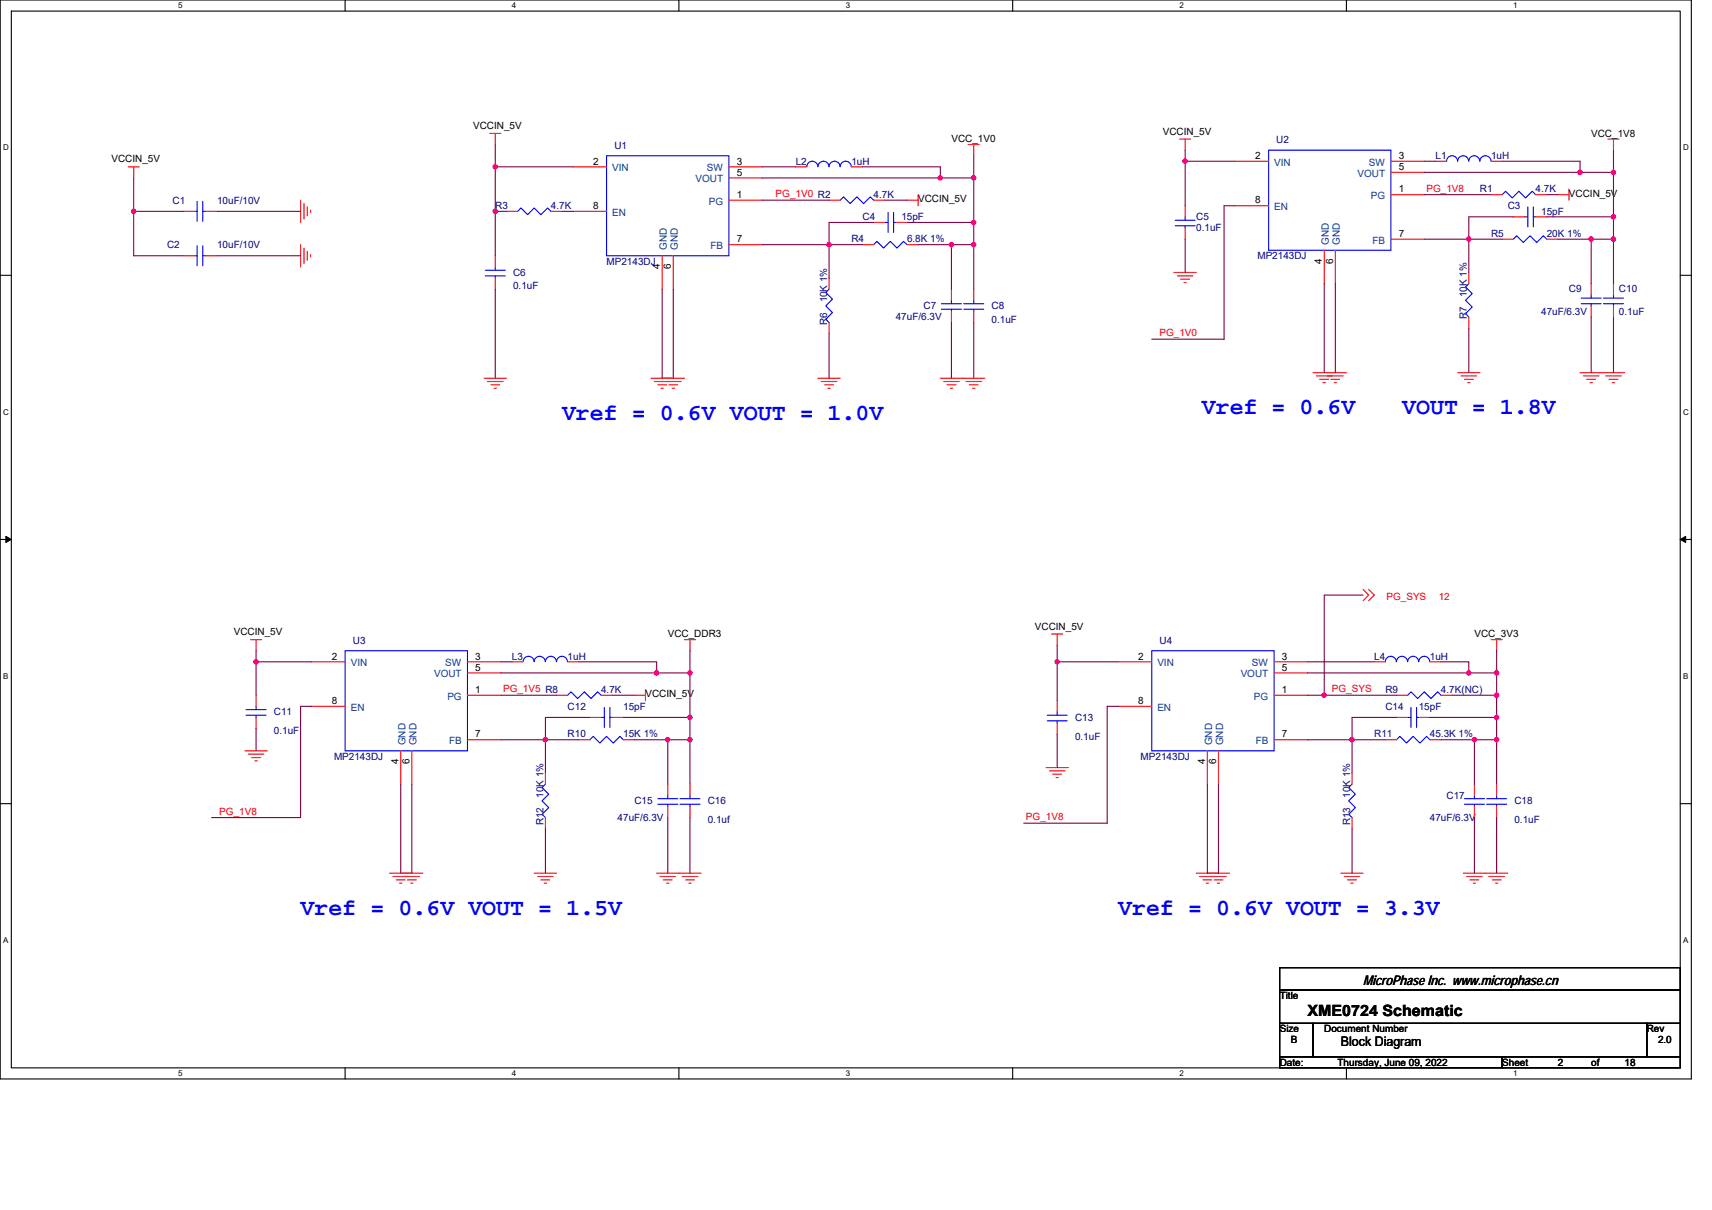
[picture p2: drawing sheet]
<svg xmlns="http://www.w3.org/2000/svg" width="297mm" height="210mm" viewBox="0 0 297 210" stroke-linecap="round" stroke-linejoin="round" font-family="sans-serif">
<path d="M0 0h293.5v187.2h-293.5zM2 1.9h289.5v183.4h-289.5z" fill="none" stroke="#000" stroke-width=".19"/>
<g fill="#fff">
<path d="M30.9 .2h.8v1.6h-.8z"/>
<path d="M30.9 185.5h.8v1.6h-.8z"/>
</g>
<path d="M59.9 0v1.9M59.9 185.3v1.9" fill="none" stroke="#000" stroke-width=".19"/>
<g fill="#fff">
<path d="M88.8 .2h.8v1.6h-.8z"/>
<path d="M88.8 185.5h.8v1.6h-.8z"/>
</g>
<path d="M117.8 0v1.9M117.8 185.3v1.9" fill="none" stroke="#000" stroke-width=".19"/>
<g fill="#fff">
<path d="M146.7 .2h.8v1.6h-.8z"/>
<path d="M146.7 185.5h.8v1.6h-.8z"/>
</g>
<path d="M175.7 0v1.9M175.7 185.3v1.9" fill="none" stroke="#000" stroke-width=".19"/>
<g fill="#fff">
<path d="M204.7 .2h.7v1.6h-.7z"/>
<path d="M204.7 185.5h.7v1.6h-.7z"/>
</g>
<path d="M233.6 0v1.9M233.6 185.3v1.9" fill="none" stroke="#000" stroke-width=".19"/>
<g fill="#fff">
<path d="M262.6 .2h.7v1.6h-.7z"/>
<path d="M262.6 185.5h.7v1.6h-.7z"/>
<path d="M.5 24.8h1v1.6h-1z"/>
<path d="M292 24.8h1v1.6h-1z"/>
<path d="M.5 70.7h1v1.5h-1z"/>
<path d="M292 70.7h1v1.5h-1z"/>
</g>
<path d="M0 47.8h2M291.5 47.8h2" fill="none" stroke="#000" stroke-width=".19"/>
<g fill="#fff">
<path d="M.5 116.5h.9v1.6h-.9z"/>
<path d="M292 116.5h.9v1.6h-.9z"/>
</g>
<path d="M0 93.6h2M291.5 93.6h2" fill="none" stroke="#000" stroke-width=".19"/>
<path d="M1 93.1l1 .5-1 .5zM291.5 93.6l1-.5v1z" fill="#000" stroke="#000" stroke-width=".17"/>
<g fill="#fff">
<path d="M.5 162.4h.9v1.5h-.9z"/>
<path d="M292 162.4h.9v1.5h-.9z"/>
</g>
<path d="M0 139.5h2M291.5 139.5h2M222 167.9h69.5v3.9h-69.5zM222 171.8h69.5v5.8h-69.5zM222 177.6h5.8v5.8h-5.8zM227.8 177.6h57.9v5.8h-57.9zM285.7 177.6h5.8v5.8h-5.8zM222 183.4h38.6v1.9h-38.6zM260.6 183.4h30.9v1.9h-30.9z" fill="none" stroke="#000" stroke-width=".19"/>
<g fill="none" stroke="#f00" stroke-width=".19">
<path d="M22.2 29h2M23.2 29v1.9M31.9 36.7h1.9M35.7 36.7h2M52.2 34.7v3.9M52.7 35.3v2.7M53.3 35.9v1.5M53.9 36.5v.4M85 23.2h1.9M85.9 23.2v1.9M87.9 36.7h1.9M95.6 36.7h1.9"/>
<path d="M99.5 29h5.7M99.5 36.7h5.7M126.5 34.7h5.8M126.5 29h5.8M126.5 30.9h5.8M138.1 29h1.9M143.8 34.7h2M147.7 29h1.9M151.6 34.7h1.9M151.6 38.6h1.9M155.4 38.6h2M157.4 34.7h1.9"/>
<path d="M159.3 33.8v1.9M168 25.1h1.9M168.9 25.1v1.9M204.7 24.1h1.9M205.6 24.1v2M205.6 39.6v1.9M205.6 35.7v1.9M214.3 28h5.8M214.3 35.7h5.8M241.3 33.8h5.8M241.3 28h5.8M241.3 29.9h5.8"/>
<path d="M249.1 28h1.9M258.7 33.8h1.9M258.7 28h1.9M262.6 37.6h1.9M266.4 37.6h2M266.4 33.8h2M270.3 33.8h1.9M272.2 32.8v1.9M279 24.1h1.9M279.9 24.1v2M31.9 44.4h1.9M35.7 44.4h2"/>
<path d="M52.2 42.5v3.8M52.7 43.1v2.6M53.3 43.6v1.6M53.9 44.2v.4M85.9 48.3v1.9M85.9 44.4v1.9M114.9 44.4v5.8M116.8 44.4v5.8M126.5 42.5h5.8M143.8 56v1.9M143.8 48.3v1.9M149.6 42.5h2"/>
<path d="M157.4 42.5h1.9M165.1 54v2M165.1 50.2v1.9M168.9 54v2M168.9 50.2v1.9M203.7 47.3h3.9M204.3 47.9h2.7M204.8 48.5h1.6M205.4 49h.4M229.8 43.4v5.8M231.7 43.4v5.8M241.3 41.5h5.8"/>
<path d="M254.8 55v1.9M254.8 47.3v1.9M260.6 41.5h2M268.4 41.5h1.9M276.1 53.1v1.9M276.1 49.2v2M279.9 53.1v1.9M279.9 49.2v2M84 65.6h3.9M84.6 66.2h2.7M85.2 66.8h1.5M85.7 67.4h.4"/>
<path d="M113 65.6h3.8M113.5 66.2h2.7M114.1 66.8h1.6M114.7 67.4h.4M114.9 65.6h3.9M115.5 66.2h2.7M116.1 66.8h1.5M116.6 67.4h.4M141.9 65.6h3.9M142.5 66.2h2.7M143.1 66.8h1.5M143.7 67.4h.3"/>
<path d="M163.1 65.6h7.8M163.7 66.2h2.7M164.3 66.8h1.6M164.9 67.4h.4M167.6 66.2h2.7M168.2 66.8h1.5M168.8 67.4h.3M227.8 64.7h3.9M228.4 65.2h2.7M229 65.8h1.5M229.5 66.4h.5M229.8 64.7h3.8"/>
<path d="M230.3 65.2h2.7M230.9 65.8h1.5M231.5 66.4h.4M252.9 64.7h3.9M253.5 65.2h2.7M254.1 65.8h1.5M254.7 66.4h.3M274.1 64.7h7.8M274.7 65.2h2.7M275.3 65.8h1.6M275.9 66.4h.4M278.6 65.2h2.7"/>
<path d="M279.2 65.8h1.5M279.8 66.4h.3M43.5 111h1.9M44.4 111v1.9M54.1 114.9h5.8M81.1 114.9h5.8M81.1 116.8h5.8M88.8 114.9h2M98.5 114.9h1.9M112 119.7v1.9M118.8 111h1.9M119.7 111v1.9"/>
<path d="M182.5 110h1.9M183.4 110v2M194 114.9h5.8M221.1 114.9h5.8M221.1 116.8h5.8M236.5 102.3l1 1-1 .9M237.5 102.3l.9 1-.9 .9M238.4 114.9h2M248.1 114.9h1.9M258.7 111h1.9M259.7 111v1.9M42.5 130.3h3.9"/>
<path d="M43.1 130.9h2.7M43.7 131.5h1.5M44.2 132h.4M44.4 124.5v1.9M44.4 120.7v1.9M54.1 122.6h5.8M69.5 130.3v5.8M71.5 130.3v5.8M81.1 120.6h5.8M81.1 128.4h5.8M94.6 134.2v1.9M96.6 120.6h1.9"/>
<path d="M100.4 128.4h1.9M102.3 124.5h2M104.3 120.6h1.9M106.2 124.5h1.9M108.1 128.4h2M110.1 120.6h1.9M115.9 140v1.9M115.9 136.1v1.9M119.7 140v1.9M119.7 136.1v1.9M181.5 133.2h3.9M182.1 133.8h2.7"/>
<path d="M182.6 134.3h1.6M183.2 134.9h.4M183.4 125.5v1.9M183.4 121.6v1.9M194 122.6h5.8M209.5 130.3v5.8M211.4 130.3v5.8M221.1 120.6h5.8M221.1 128.4h5.8M234.6 134.2v1.9M240.4 128.4h1.9M242.3 120.6h1.9"/>
<path d="M242.3 124.5h1.9M246.2 124.5h1.9M248.1 128.4h1.9M250 120.6h1.9M255.8 140v1.9M255.8 136.1v1.9M259.7 140v1.9M259.7 136.1v1.9M67.6 151.5h3.9M68.2 152.1h2.7M68.8 152.7h1.5M69.3 153.3h.4"/>
<path d="M69.5 151.5h3.9M70.1 152.1h2.7M70.7 152.7h1.5M71.3 153.3h.3M92.7 151.5h3.9M93.3 152.1h2.7M93.8 152.7h1.6M94.4 153.3h.4M94.6 141.9v1.9M113.9 151.5h7.7M114.5 152.1h2.7M115.1 152.7h1.5"/>
<path d="M115.7 153.3h.4M118.4 152.1h2.7M119 152.7h1.5M119.5 153.3h.4M207.6 151.5h3.8M208.1 152.1h2.7M208.7 152.7h1.5M209.3 153.3h.4M209.5 151.5h3.8M210.1 152.1h2.7M210.6 152.7h1.6M211.2 153.3h.4"/>
<path d="M232.6 151.5h3.9M233.2 152.1h2.7M233.8 152.7h1.5M234.4 153.3h.4M234.6 141.9v1.9M253.9 151.5h7.7M254.5 152.1h2.7M255 152.7h1.6M255.6 153.3h.4M258.3 152.1h2.7M258.9 152.7h1.6M259.5 153.3h.4"/>
</g>
<g fill="none" stroke="#00f" stroke-width=".19">
<path d="M33.8 36.7h.4M34.2 34.9v3.5M35.2 36.7h.5M35.2 34.9v3.5M89.8 36.7l.6-.6 1.1 1.2 1.2-1.2 1.1 1.2 1.2-1.2 .6 .6M105.2 27h21.3v17.4h-21.3zM141.9 28.9a.95 .95 0 0 0-1-.9 .95 .95 0 0 0-.9 .9M145.8 28.9a.96 .96 0 0 0-1-.9 .96 .96 0 0 0-1 .9 .95 .95 0 0 0-.9-.9 .95 .95 0 0 0-1 .9M145.8 34.7l.6-.5 1.1 1.1 1.2-1.1 1.1 1.1 1.2-1.1 .6 .5M147.7 28.9a.96 .96 0 0 0-1-.9 .96 .96 0 0 0-.9 .9M153.5 38.6h.6M154.1 36.9v3.4"/>
<path d="M155 38.6h.4M155 36.9v3.4M203.9 38.2h3.5M203.9 39.2h3.5M205.6 39.2v.4M205.6 37.6v.6M220.1 26.1h21.2v17.3h-21.2zM252.9 28a.95 .95 0 0 0-1-1 .95 .95 0 0 0-.9 1M256.7 28a.96 .96 0 0 0-.9-1 .96 .96 0 0 0-1 1 .95 .95 0 0 0-.9-1 .95 .95 0 0 0-1 1M258.7 28a.96 .96 0 0 0-1-1 .96 .96 0 0 0-.9 1M260.6 33.8l.6-.6 1.2 1.2 1.1-1.2 1.2 1.2 1.2-1.2 .5 .6M264.5 37.6h.6"/>
<path d="M265.1 35.9v3.5M266 35.9v3.5M266 37.6h.4M33.8 44.4h.4M34.2 42.7v3.4M35.2 44.4h.5M35.2 42.7v3.4M84.2 46.9h3.5M84.2 47.9h3.5M85.9 47.9v.4M85.9 46.3v.6M143.8 50.2l-.5 .6 1.1 1.1-1.1 1.2 1.1 1.2-1.1 1.1 .5 .6"/>
<path d="M151.6 42.5l.5-.6 1.2 1.2 1.2-1.2 1.1 1.2 1.2-1.2 .6 .6M163.3 52.7h3.5M163.3 53.7h3.5M165.1 53.7v.3M165.1 52.1v.6M167.2 52.7h3.5M167.2 53.7h3.5M168.9 53.7v.3M168.9 52.1v.6M254.8 49.2l-.5 .6 1.1 1.1-1.1 1.2 1.1 1.2-1.1 1.1 .5 .6M262.6 41.5l.5-.6 1.2 1.2 1.2-1.2 1.1 1.2 1.2-1.2 .6 .6M274.3 51.7h3.5"/>
<path d="M274.3 52.7h3.5M276.1 52.7v.4M276.1 51.2v.5M278.2 51.7h3.5M278.2 52.7h3.5M279.9 52.7v.4M279.9 51.2v.5M59.9 112.9h21.2v17.4h-21.2zM90.8 114.8a.95 .95 0 0 1 .9-.9 .95 .95 0 0 1 1 .9M92.7 114.8a.96 .96 0 0 1 .9-.9 .96 .96 0 0 1 1 .9M94.6 114.8a.95 .95 0 0 1 1-.9 .95 .95 0 0 1 .9 .9 .96 .96 0 0 1 1-.9 .96 .96 0 0 1 1 .9M199.8 112.9h21.3v17.4h-21.3z"/>
<path d="M240.4 114.8a.95 .95 0 0 1 .9-.9 .95 .95 0 0 1 1 .9M242.3 114.8a.96 .96 0 0 1 1-.9 .96 .96 0 0 1 .9 .9M244.2 114.8a.95 .95 0 0 1 1-.9 .95 .95 0 0 1 .9 .9 .96 .96 0 0 1 1-.9 .96 .96 0 0 1 1 .9M42.7 123.1h3.5M42.7 124.1h3.5M44.4 124.1v.4M44.4 122.6v.5M94.6 136.1l-.6 .6 1.2 1.1-1.2 1.2 1.2 1.1-1.2 1.2 .6 .6M98.5 120.6l.6-.5 1.1 1.1 1.2-1.1 1.1 1.1 1.2-1.1 .6 .5M102.3 128.4l.6-.6 1.2 1.1 1.1-1.1 1.2 1.1 1.2-1.1 .5 .6M104.3 124.5h.6M104.9 122.8v3.4"/>
<path d="M105.8 124.5h.4M105.8 122.8v3.4M114.1 138.6h3.5M114.1 139.6h3.5M115.9 139.6v.4M115.9 138v.6M118 138.6h3.5M118 139.6h3.5M119.7 139.6v.4M119.7 138v.6M181.7 124.1h3.5M181.7 125.1h3.5"/>
<path d="M183.4 125.1v.4M183.4 123.5v.6M234.6 136.1l-.6 .6 1.2 1.1-1.2 1.2 1.2 1.1-1.2 1.2 .6 .6M242.3 128.4l.6-.6 1.1 1.1 1.2-1.1 1.2 1.1 1.1-1.1 .6 .6M244.2 120.6l.6-.5 1.2 1.1 1.1-1.1 1.2 1.1 1.1-1.1 .6 .5M244.2 124.5h.6M244.8 122.8v3.4M245.8 122.8v3.4M245.8 124.5h.4M254.1 138.6h3.5M254.1 139.6h3.5M255.8 139.6v.4"/>
<path d="M255.8 138v.6M257.9 138.6h3.5M257.9 139.6h3.5M259.7 139.6v.4M259.7 138v.6"/>
</g>
<g fill="none" stroke="#800040" stroke-width=".19">
<path d="M23.2 30.9v5.8M23.2 36.7h8.7M23.2 36.7v7.7h8.7M37.7 36.7h14.5M85.9 25.1v3.9M85.9 29v7.7h2M85.9 29h13.6M85.9 36.7v7.7M97.5 36.7h2M132.3 29h5.8M132.3 34.7h11.5M132.3 30.9h30.8"/>
<path d="M149.6 29h13.5v1.9M151.6 38.6h-7.8v3.9M153.5 34.7h3.9M157.4 38.6h11.5M163.1 30.9h5.8M168.9 27v3.9M168.9 30.9v7.7M168.9 38.6v3.9M205.6 28h8.7M205.6 26.1v1.9M205.6 28v7.7M214.3 35.7h-1.9v23.2h-12.6"/>
<path d="M247.1 33.8h11.6M247.1 28h2M247.1 29.9h27M260.6 28h13.5v1.9M262.6 37.6h-7.8v3.9M268.4 37.6h11.5M268.4 33.8h1.9M274.1 29.9h5.8M279.9 26.1v3.8M279.9 29.9v7.7M279.9 37.6v3.9M37.7 44.4h14.5"/>
<path d="M85.9 50.2v15.4M114.9 50.2v15.4M116.8 50.2v15.4M132.3 42.5h11.5M143.8 42.5v5.8M143.8 57.9v7.7M143.8 42.5h5.8M159.3 42.5h5.8M165.1 56v9.6M165.1 42.5v7.7M165.1 42.5h3.8M168.9 56v9.6"/>
<path d="M168.9 42.5v7.7M205.6 41.5v5.8M229.8 49.2v15.5M231.7 49.2v15.5M247.1 41.5h7.7M254.8 41.5h5.8M254.8 41.5v5.8M254.8 56.9v7.8M270.3 41.5h5.8M276.1 55v9.7M276.1 41.5v7.7M276.1 41.5h3.8"/>
<path d="M279.9 41.5v7.7M279.9 55v9.7M44.4 114.9h9.7M44.4 114.9v5.7M44.4 112.9v2M86.9 114.9h1.9M86.9 116.8h27M100.4 114.9h13.5v1.9M113.9 116.8h5.8M119.7 112.9v3.9M119.7 116.8v7.7M183.4 114.9h10.6"/>
<path d="M183.4 114.9v6.7M183.4 112v2.9M226.9 116.8h27.9M226.9 114.9h11.5M236.5 103.3h-6.7v17.3M250 114.9h4.8v1.9M254.8 116.8h4.9M259.7 112.9v3.9M259.7 116.8v3.9M44.4 126.4v3.9M54.1 122.6h-1.9v19.3h-15.5M69.5 136.1v15.4"/>
<path d="M71.5 136.1v15.4M86.9 120.6h9.7M86.9 128.4h7.7M94.6 128.4h5.8M94.6 128.4v5.8M102.3 124.5h-7.7v3.9M106.2 120.6h3.9M108.1 124.5h11.6M110.1 128.4h5.8M115.9 128.4v7.7M115.9 128.4h3.8M119.7 128.4v7.7"/>
<path d="M119.7 124.5v3.9M183.4 127.4v5.8M194 122.6h-1.9v20.3h-14.5M209.5 136.1v15.4M211.4 136.1v15.4M226.9 120.6h2.9M226.9 128.4h7.7M229.8 120.6h12.5M234.6 128.4v5.8M234.6 128.4h5.8M242.3 124.5h-7.7v3.9M248.1 124.5h11.6"/>
<path d="M250 128.4h5.8M251.9 120.6h7.8M255.8 128.4h3.9M255.8 128.4v7.7M259.7 128.4v7.7M259.7 124.5v3.9M259.7 120.6v3.9M94.6 143.8v7.7M115.9 141.9v9.6M119.7 141.9v9.6M234.6 143.8v7.7M255.8 141.9v9.6"/>
<path d="M259.7 141.9v9.6"/>
</g>
<g fill="#f0f" stroke="#f0f" stroke-width=".19">
<circle cx="23.2" cy="36.7" r=".38"/>
<circle cx="85.9" cy="28.9" r=".38"/>
<circle cx="143.8" cy="42.4" r=".38"/>
<circle cx="168.9" cy="38.6" r=".38"/>
<circle cx="168.9" cy="30.9" r=".38"/>
<circle cx="168.9" cy="42.4" r=".38"/>
<circle cx="165.1" cy="42.4" r=".38"/>
<circle cx="85.9" cy="36.7" r=".38"/>
<circle cx="163.1" cy="30.9" r=".38"/>
<circle cx="44.4" cy="114.8" r=".38"/>
<circle cx="119.7" cy="116.8" r=".38"/>
<circle cx="119.7" cy="124.5" r=".38"/>
<circle cx="115.8" cy="128.4" r=".38"/>
<circle cx="119.7" cy="128.4" r=".38"/>
<circle cx="94.6" cy="128.4" r=".38"/>
<circle cx="113.9" cy="116.8" r=".38"/>
<circle cx="183.4" cy="114.8" r=".38"/>
<circle cx="254.8" cy="116.8" r=".38"/>
<circle cx="234.6" cy="128.4" r=".38"/>
<circle cx="259.7" cy="116.8" r=".38"/>
<circle cx="259.7" cy="128.4" r=".38"/>
<circle cx="255.8" cy="128.4" r=".38"/>
<circle cx="259.7" cy="124.5" r=".38"/>
<circle cx="205.6" cy="28" r=".38"/>
<circle cx="254.8" cy="41.5" r=".38"/>
<circle cx="279.9" cy="29.9" r=".38"/>
<circle cx="279.9" cy="41.5" r=".38"/>
<circle cx="279.9" cy="37.6" r=".38"/>
<circle cx="276.1" cy="41.5" r=".38"/>
<circle cx="274.1" cy="29.9" r=".38"/>
<circle cx="259.7" cy="120.6" r=".38"/>
<circle cx="229.7" cy="120.6" r=".38"/>
</g>
<g font-size="4" fill="#00f">
<text x="208.5" y="71.9">Vref = 0.6V</text>
<text x="243.3" y="71.9">VOUT = 1.8V</text>
<text x="97.5" y="72.9">Vref = 0.6V VOUT = 1.0V</text>
<text x="52.2" y="158.8">Vref = 0.6V VOUT = 1.5V</text>
<text x="194" y="158.8">Vref = 0.6V VOUT = 3.3V</text>
</g>
<text font-size="2.7" x="226.9" y="176.2">XME0724 Schematic</text>
<g font-size="2.3">
<text x="236.5" y="170.9">MicroPhase Inc. www.microphase.cn</text>
<text x="232.6" y="181.6">Block Diagram</text>
</g>
<g font-size="1.7">
<text x="82.1" y="22.4">VCCIN_5V</text>
<text x="201.8" y="23.3">VCCIN_5V</text>
<text x="276.1" y="23.7">VCC_1V8</text>
<text x="19.3" y="28.2">VCCIN_5V</text>
<text x="102.9" y="28.6">2</text>
<text x="127.8" y="28.6">3</text>
<text x="165.1" y="24.7">VCC_1V0</text>
<text x="217.8" y="27.6">2</text>
<text x="242.7" y="29.5">5</text>
<text x="242.7" y="27.6">3</text>
<text x="127.8" y="30.5">5</text>
<text x="127.8" y="34.3">1</text>
<text x="159.3" y="35.1">VCCIN_5V</text>
<text x="217.8" y="35.3">8</text>
<text x="242.7" y="33.4">1</text>
<text x="272.2" y="34.2">VCCIN_5V</text>
<text x="102.9" y="36.3">8</text>
<text x="242.7" y="41.1">7</text>
<text x="114.5" y="46.7" transform="rotate(-90 114.5 46.7)">4</text>
<text x="116.4" y="46.7" transform="rotate(-90 116.4 46.7)">6</text>
<text x="127.8" y="42.1">7</text>
<text x="229.4" y="45.7" transform="rotate(-90 229.4 45.7)">4</text>
<text x="231.3" y="45.7" transform="rotate(-90 231.3 45.7)">6</text>
<text x="40.6" y="110.2">VCCIN_5V</text>
<text x="115.9" y="110.6">VCC_DDR3</text>
<text x="179.6" y="109.3">VCCIN_5V</text>
<text x="255.8" y="110.6">VCC_3V3</text>
<text x="57.5" y="114.4">2</text>
<text x="82.5" y="116.4">5</text>
<text x="82.5" y="114.4">3</text>
<text x="197.5" y="114.4">2</text>
<text x="222.4" y="116.4">5</text>
<text x="222.4" y="114.4">3</text>
<text x="57.5" y="122.2">8</text>
<text x="82.5" y="120.2">1</text>
<text x="112" y="121">VCCIN_5V</text>
<text x="197.5" y="122.2">8</text>
<text x="222.4" y="120.2">1</text>
<text x="82.5" y="128">7</text>
<text x="222.4" y="128">7</text>
<text x="69.1" y="132.6" transform="rotate(-90 69.1 132.6)">4</text>
<text x="71.1" y="132.6" transform="rotate(-90 71.1 132.6)">6</text>
<text x="209.1" y="132.6" transform="rotate(-90 209.1 132.6)">4</text>
<text x="211" y="132.6" transform="rotate(-90 211 132.6)">6</text>
<text x="222" y="173.4">Title</text>
<text x="222" y="179.1">Size</text>
<text x="229.8" y="179.1">Document Number</text>
<text x="285.7" y="179.1">Rev</text>
<text x="222" y="184.9">Date:</text>
<text x="224" y="181.1">B</text>
<text x="232.1" y="184.9">Thursday, June 09, 2022</text>
<text x="260.6" y="184.9">Sheet</text>
<text x="270.3" y="184.9">2</text>
<text x="276.1" y="184.9">of</text>
<text x="281.9" y="184.9">18</text>
<text x="287.7" y="181.1">2.0</text>
</g>
<g font-size="1.7" fill="#004080">
<text x="106.2" y="29.7">VIN</text>
<text x="122.6" y="29.7">SW</text>
<text x="221.1" y="28.8">VIN</text>
<text x="237.5" y="28.8">SW</text>
<text x="120.7" y="31.7">VOUT</text>
<text x="123" y="35.5">PG</text>
<text x="235.5" y="30.7">VOUT</text>
<text x="237.8" y="34.6">PG</text>
<text x="106.2" y="37.5">EN</text>
<text x="221.1" y="36.5">EN</text>
<text x="115.7" y="43.4" transform="rotate(-90 115.7 43.4)">GND</text>
<text x="117.6" y="43.4" transform="rotate(-90 117.6 43.4)">GND</text>
<text x="123.3" y="43.2">FB</text>
<text x="230.6" y="42.5" transform="rotate(-90 230.6 42.5)">GND</text>
<text x="232.5" y="42.5" transform="rotate(-90 232.5 42.5)">GND</text>
<text x="238.1" y="42.3">FB</text>
<text x="60.9" y="115.6">VIN</text>
<text x="75.3" y="117.6">VOUT</text>
<text x="77.3" y="115.6">SW</text>
<text x="200.8" y="115.6">VIN</text>
<text x="215.3" y="117.6">VOUT</text>
<text x="217.2" y="115.6">SW</text>
<text x="60.9" y="123.4">EN</text>
<text x="77.6" y="121.4">PG</text>
<text x="200.8" y="123.4">EN</text>
<text x="217.6" y="121.4">PG</text>
<text x="70.3" y="129.3" transform="rotate(-90 70.3 129.3)">GND</text>
<text x="72.3" y="129.3" transform="rotate(-90 72.3 129.3)">GND</text>
<text x="77.9" y="129.2">FB</text>
<text x="210.3" y="129.3" transform="rotate(-90 210.3 129.3)">GND</text>
<text x="212.2" y="129.3" transform="rotate(-90 212.2 129.3)">GND</text>
<text x="217.9" y="129.2">FB</text>
</g>
<g font-size="1.7" fill="#000080">
<text x="106.6" y="25.9">U1</text>
<text x="138.1" y="28.6">L2</text>
<text x="147.7" y="28.6">1uH</text>
<text x="221.4" y="24.9">U2</text>
<text x="249.1" y="27.6">L1</text>
<text x="258.7" y="27.6">1uH</text>
<text x="29.9" y="35.3">C1</text>
<text x="37.7" y="35.3">10uF/10V</text>
<text x="151.6" y="34.4">4.7K</text>
<text x="256.8" y="33.4">R1</text>
<text x="266.4" y="33.4">4.7K</text>
<text x="85.9" y="36.3">R3</text>
<text x="95.6" y="36.3">4.7K</text>
<text x="149.6" y="38.2">C4</text>
<text x="156.4" y="38.2">15pF</text>
<text x="207.6" y="38.2">C5</text>
<text x="207.6" y="40.2">0.1uF</text>
<text x="258.7" y="41.1">R5</text>
<text x="261.6" y="36.3">C3</text>
<text x="267.4" y="37.3">15pF</text>
<text x="268.4" y="41.1">20K 1%</text>
<text x="29" y="43.1">C2</text>
<text x="37.7" y="43.1">10uF/10V</text>
<text x="89" y="47.9">C6</text>
<text x="105.2" y="45.9">MP2143DJ</text>
<text x="147.7" y="42.1">R4</text>
<text x="157.4" y="42.1">6.8K 1%</text>
<text x="218.2" y="45">MP2143DJ</text>
<text x="89" y="50.2">0.1uF</text>
<text x="143.5" y="52.5" transform="rotate(-90 143.5 52.5)">10K 1%</text>
<text x="160.2" y="53.7">C7</text>
<text x="172" y="53.7">C8</text>
<text x="254.5" y="51.5" transform="rotate(-90 254.5 51.5)">10K 1%</text>
<text x="272.2" y="50.8">C9</text>
<text x="280.9" y="50.8">C10</text>
<text x="143.5" y="56.4" transform="rotate(-90 143.5 56.4)">R6</text>
<text x="155.4" y="55.6">47uF/6.3V</text>
<text x="172" y="56">0.1uF</text>
<text x="254.5" y="55.4" transform="rotate(-90 254.5 55.4)">R7</text>
<text x="267.4" y="54.6">47uF/6.3V</text>
<text x="280.9" y="54.6">0.1uF</text>
<text x="61.2" y="111.8">U3</text>
<text x="201.2" y="111.8">U4</text>
<text x="88.8" y="114.5">L3</text>
<text x="98.5" y="114.5">1uH</text>
<text x="238.4" y="114.5">L4</text>
<text x="248.1" y="114.5">1uH</text>
<text x="47.5" y="124.1">C11</text>
<text x="98.5" y="123.1">C12</text>
<text x="104.3" y="120.3">4.7K</text>
<text x="108.1" y="123.1">15pF</text>
<text x="186.5" y="125.1">C13</text>
<text x="240.4" y="120.3">R9</text>
<text x="240.4" y="123.1">C14</text>
<text x="246.2" y="123.1">15pF</text>
<text x="250" y="120.3">4.7K(NC)</text>
<text x="47.5" y="127.4">0.1uF</text>
<text x="58" y="131.8">MP2143DJ</text>
<text x="98.5" y="128">R10</text>
<text x="108.1" y="128">15K 1%</text>
<text x="186.5" y="128.4">0.1uF</text>
<text x="197.9" y="131.8">MP2143DJ</text>
<text x="238.4" y="128">R11</text>
<text x="248.1" y="128">45.3K 1%</text>
<text x="94.3" y="143.2" transform="rotate(-90 94.3 143.2)">R12</text>
<text x="94.3" y="138.4" transform="rotate(-90 94.3 138.4)">10K 1%</text>
<text x="107.2" y="142.5">47uF/6.3V</text>
<text x="110.1" y="139.6">C15</text>
<text x="122.8" y="139.6">C16</text>
<text x="122.8" y="142.9">0.1uf</text>
<text x="234.2" y="143.2" transform="rotate(-90 234.2 143.2)">R13</text>
<text x="234.2" y="138.4" transform="rotate(-90 234.2 138.4)">10K 1%</text>
<text x="248.1" y="142.5">47uF/6.3V</text>
<text x="251" y="138.6">C17</text>
<text x="262.8" y="139.6">C18</text>
<text x="262.8" y="142.9">0.1uF</text>
</g>
<g font-size="1.7" fill="#f00">
<text x="134.6" y="34.2">PG_1V0 R2</text>
<text x="247.5" y="33.3">PG_1V8</text>
<text x="201.2" y="58.4">PG_1V0</text>
<text x="240.6" y="104.1">PG_SYS</text>
<text x="249.6" y="104.1">12</text>
<text x="87.3" y="120.2">PG_1V5 R8</text>
<text x="231.1" y="120.2">PG_SYS</text>
<text x="38.1" y="141.4">PG_1V8</text>
<text x="178" y="142.4">PG_1V8</text>
</g>
<g font-size="1.4">
<text x="30.9" y="1.5">5</text>
<text x="88.8" y="1.5">4</text>
<text x="146.7" y="1.5">3</text>
<text x="204.7" y="1.5">2</text>
<text x="262.6" y="1.5">1</text>
<text x=".5" y="26.1">D</text>
<text x="292" y="26.1">D</text>
<text x=".5" y="71.9">C</text>
<text x="292" y="71.9">C</text>
<text x=".5" y="117.8">B</text>
<text x="292" y="117.8">B</text>
<text x=".5" y="163.6">A</text>
<text x="292" y="163.6">A</text>
<text x="30.9" y="186.8">5</text>
<text x="88.8" y="186.8">4</text>
<text x="146.7" y="186.8">3</text>
<text x="204.7" y="186.8">2</text>
<text x="262.6" y="186.8">1</text>
</g>
</svg>
